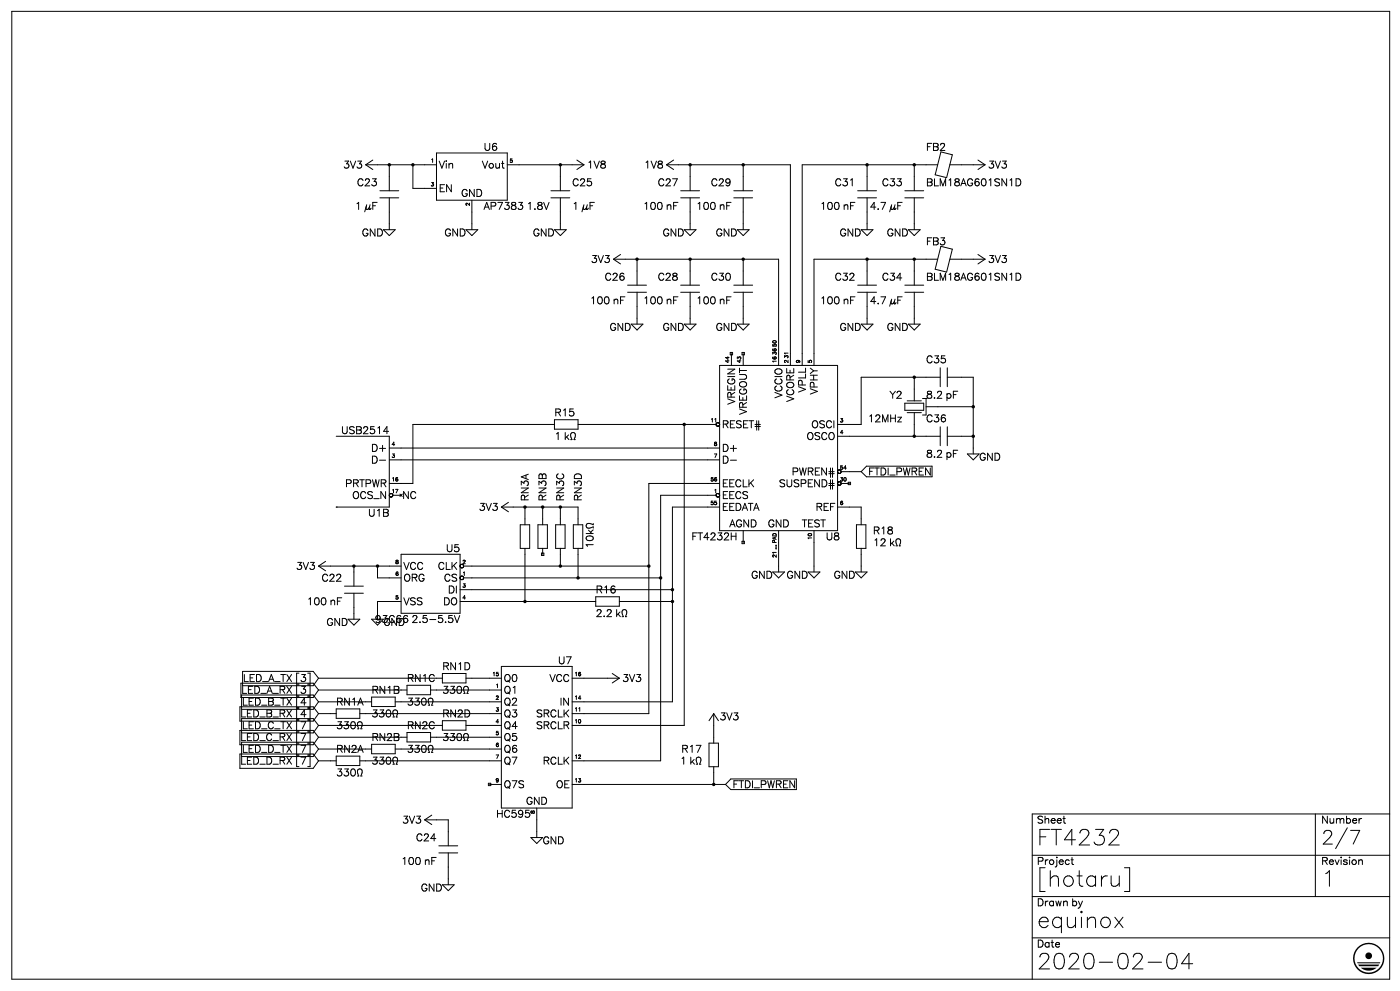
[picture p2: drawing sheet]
<svg xmlns="http://www.w3.org/2000/svg" width="297mm" height="210mm" viewBox="0 0 297 210" stroke-linecap="round" stroke-linejoin="round" font-family="sans-serif">
<g fill="none" stroke="#000" stroke-width=".21">
<path d="M2.5 2.4h292v205h-292zM77.5 34.9h15M77.5 34.9l1.5 1M79 33.9l-1.5 1M82.5 34.9v5.5M87.5 34.9v5h5M92.5 32.4h15v10h-15zM107.5 34.9h16.2M118.7 34.9v5.5M122.2 33.9l1.5 1M123.7 34.9l-1.5 1M141.3 34.9h26.2v42.5"/>
<path d="M141.3 34.9l1.5 1M142.8 33.9l-1.5 1M146.3 34.9v5.5M157.5 34.9v5.5M183.7 34.9v5.5M193.8 34.9v5.5M198.2 37l1.2-4.8 2.4 .6-1.2 4.8M198.7 34.9h-28.7v42.5M201.3 34.9h7.4M207.2 33.9l1.5 1M208.7 34.9l-1.5 1M80.5 40.4h4"/>
<path d="M80.5 41.9h4M81.3 48.7h2.5l-1.3 1.2zM82.5 41.9v6.8M98.7 48.7h2.6l-1.3 1.2zM100 42.4v6.3M116.8 40.4h3.9M116.8 41.9h3.9M117.5 48.7h2.5l-1.3 1.2zM118.7 41.9v6.8M130 54.9h35v22.5M130 54.9l1.5 1M131.5 53.9l-1.5 1"/>
<path d="M135 54.9v5.5M144.3 40.4h3.9M144.3 41.9h3.9M145 48.7h2.5l-1.2 1.2zM146.3 41.9v6.8M146.3 54.9v5.5M155.5 40.4h4M155.5 41.9h4M156.2 48.7h2.5l-1.2 1.2zM157.5 41.9v6.8M157.5 54.9v5.5M181.8 40.4h3.9"/>
<path d="M181.8 41.9h3.9M182.5 48.7h2.5l-1.3 1.2zM183.7 41.9v6.8M183.7 54.9v5.5M191.7 40.4h4.1M191.7 41.9h4.1M192.5 48.7h2.5l-1.2 1.2zM193.8 41.9v6.8M193.8 54.9v5.5M198.7 54.9h-26.2v22.5M199.4 52.2l2.4 .6-1.2 4.8-2.4-.6zM201.3 54.9h7.4"/>
<path d="M207.2 53.9l1.5 1M208.7 54.9l-1.5 1M133 60.4h4M133 61.9h4M133.8 68.7h2.4l-1.2 1.2zM135 61.9v6.8M144.3 60.4h3.9M144.3 61.9h3.9M145 68.7h2.5l-1.2 1.2zM146.3 61.9v6.8M152.5 77.4h25v35h-25zM154.7 74.7h.6v.5h-.6z"/>
<path d="M155 74.9v2.5M155.5 60.4h4M155.5 61.9h4M156.2 68.7h2.5l-1.2 1.2zM157.2 74.7h.5v.5h-.5zM157.5 61.9v6.8M157.5 74.9v2.5M181.8 60.4h3.9M181.8 61.9h3.9M182.5 68.7h2.5l-1.3 1.2zM183.7 61.9v6.8M191.7 60.4h4.1"/>
<path d="M191.7 61.9h4.1M192.5 68.7h2.5l-1.2 1.2zM193.8 61.9v6.8M193.8 79.9v5M199.2 79.9h-16.7v10h-5M199.2 77.9v4M200.7 77.9v4M200.7 79.9h5.6v16.3M71.3 92.4h11.2v15h-11.2M82.5 97.4h70M82.5 94.9h70M117.5 88.9h5v2h-5z"/>
<path d="M117.5 89.9h-30v12.5h-5M121.5 91.6a.62 .62 0 0 1 .4 1l-.3 .5h.3M122.5 89.9h29.2M145 89.9v63.8h-23.7M151.8 90v.1M151.8 90.1l.3 .2M152.1 90.3h.1M154.8 97.5h1.3M177.5 92.4h21.7M178.2 99.9v.1M178.3 99.9h4.2M182.5 99.9l1.1 1.1h13.9"/>
<path d="M191.7 85.4h4.1v1.5h-4.1zM192.3 87.4h3M192.3 84.9h3M193.8 87.4v5M196.2 84.4v3.5M196.2 86.2h10.1M197.5 98.7h-13.9l-1.1 1.2M199.2 90.4v4M200.7 90.4v4M200.7 92.4h5.6M205 96.2h2.5l-1.2 1.2zM67.5 119.9h17.5"/>
<path d="M67.5 119.9l1.5 1M69 118.9l-1.5 1M71.3 107.4h.1M75 119.9v4.3M80 119.9v2.5h5M82.6 105.2h.1M82.7 105.2h.1M82.7 105.2l.1 .1M82.8 105.3h.1M82.9 105.3h.1M83 105.3h-.1M83.1 105.2l-.1 .1"/>
<path d="M83.1 105.2h.1M83.2 105.1l-.1 .1M83.2 105v.1M83.2 104.8v.1M83.2 105h.1M83.2 104.9h.1M83.2 104.9v.1M83.2 104.9h1.8M85 117.4h12.5v12.5h-12.5zM98.3 119.9h39.2M106.2 107.4h16.3v3.8M106.2 107.4l1.5 1"/>
<path d="M107.7 106.4l-1.5 1M110.3 111.2h2v5h-2zM111.2 107.4v3.8M111.2 116.2v11.2M114 111.2h2v5h-2zM114.8 117.2h.5v.5h-.5zM115 107.4v3.8M115 116.2v1.2M117.8 111.2h2v5h-2zM118.7 107.4v3.8M118.7 116.2v3.7M121.5 111.2h2v5h-2z"/>
<path d="M122.5 116.2v6.2M125.2 111.8l.5-.2v.3M125.7 110.9v.3a1.15 1.15 0 0 0-1.4-.1l-.1 .3 .2 .4M151.7 104.9h-11.7v56.3h-18.7M151.7 104.9h.1M151.8 104.9h-.1M151.8 104.9v.1M151.8 104.8v.1M151.8 105h.1M151.8 105v.1M151.8 105.1h.1M151.8 105.1l.1 .1"/>
<path d="M151.9 105.2h.1M152 105.2v.1M152 105.3h.1M152.1 104.5l-.3 .2M152.1 105.3h.1M152.1 104.5h.1M152.5 102.4h-15v48.8h-16.2M152.5 107.4h-10v41.3h-21.2M157.2 114.7h.5v.5h-.5zM157.5 112.4v2.5M165 112.4v8.8M172.5 112.4v8.8"/>
<path d="M177.5 107.4h5v3.8M177.5 100.1h.1M177.6 100.1h.1M177.6 100.1l.1 .1M177.7 100.2l.1 .1M177.7 102.7l.1 .1M177.8 100.3h.1M177.8 102.8h.1M177.9 102.8h.1M178 102.8h-.1M178.1 100.2l-.2 .1M178.1 102.7l-.1 .1"/>
<path d="M178.1 100.2h.1M178.1 102.7h.1M178.2 100.1l-.1 .1M178.2 102.6l-.1 .1M178.2 100.1h.1M178.2 102.6h.1M178.2 100v.1M178.2 102.5v.1M178.2 100h.1M178.2 102.5h.1M178.2 102.4v.1M179.8 102.2h.5v.5h-.5z"/>
<path d="M180 102.4h-1.8M181.5 111.2h2v5h-2zM182.5 116.2v5M190.1 114.2l.3-.1a.62 .62 0 0 1 .4 1l-.2 .5h.3M73 124.2h4M73 125.7h4M73.7 131.2h2.6l-1.3 1.2zM75 125.7v5.5M79.7 130.6v.5M81.3 131.2h-2.6l1.3 1.2M85 127.4h-5v2.5M97.5 124.9h45"/>
<path d="M97.5 127.4h28.7M97.5 122.6h.1M97.6 120.1h.1M97.6 120.1v.1M97.6 122.6v.1M97.6 120.2h.1M97.6 122.7h.1M97.7 120.2h.1M97.7 122.7h.1M97.7 120.2l.1 .1M97.7 122.7l.1 .1M97.8 120.3h.1"/>
<path d="M97.8 122.8h.1M97.9 120.3h.1M97.9 122.8h.1M98 120.3h-.1M98 122.8h-.1M98.1 120.2l-.1 .1M98.1 120.2h.1M98.2 120l-.1 .2M98.2 122.5l-.2 .3M98.2 122.5h.1M98.3 122.4h41.7M126.2 126.4h5v2h-5z"/>
<path d="M131.2 127.4h11.3M131.9 130.1l.2 .5h-.3M131.9 129.3a.58 .58 0 0 1 .8 0 .58 .58 0 0 1 0 .8l-.2 .5h.3M163.7 121.2h2.6l-1.3 1.2zM171.2 121.2h2.6l-1.3 1.2zM181.3 121.2h2.4l-1.2 1.2zM50.8 154.7h15.6l1.1 1.5M50.8 159.7h15.6l1.1 1.5M50.8 149.7h15.6l1.1 1.5M51.1 144.7h15.3l1.1 1.5M51.2 147.2h15.2l1.1 1.5M51.2 157.2h15.2l1.1 1.5"/>
<path d="M51.2 152.2h15.2l1.1 1.5M51.4 142.2h15l1.1 1.5M67.5 143.7h26.2M67.5 151.2h3.8M67.5 156.2h18.7M67.5 146.2h18.7M67.5 153.7h26.2M67.5 158.7h11.2M67.5 148.7h11.2M67.5 156.2l-1.1 1.5h-15.6M67.5 148.7l-1.1 1.5h-15.2M67.5 143.7l-1.1 1.5h-15"/>
<path d="M67.5 158.7l-1.1 1.5h-15.2M67.5 146.2l-1.1 1.5h-15.3M67.5 151.2l-1.1 1.5h-15.6M67.5 153.7l-1.1 1.5h-15.2M71.3 150.2h5v2h-5zM75.7 154.4h.3a1.15 1.15 0 0 1 0-1.5h.3a.62 .62 0 0 1 .4 1l-.2 .5h.2M76.3 151.2h29.9M78.7 147.7h5.1v2h-5.1zM78.7 157.7h5.1v2h-5.1zM83.3 150.6a.58 .58 0 0 1 .9-.1 .58 .58 0 0 1 0 .9l-.2 .5h.3M83.3 151.4l.2 .5h-.3M83.8 158.7h22.4"/>
<path d="M83.8 148.7h22.4M86.2 145.2h5v2h-5zM86.2 155.2h5v2h-5zM90.8 148.1a.58 .58 0 0 1 .9-.1 .58 .58 0 0 1 0 .9l-.2 .5h.3M90.8 158.1a.58 .58 0 0 1 .9-.1 .58 .58 0 0 1 0 .9l-.2 .5h.3M90.8 158.9l.2 .5h-.3M90.8 148.9l.2 .5h-.3M91.2 156.2h15M91.2 146.2h15M93.7 142.7h5v2h-5zM93.7 152.7h5v2h-5zM98.3 146.9h.2a1.15 1.15 0 0 1 0-1.5h.3a.62 .62 0 0 1 .4 1l-.2 .5h.3"/>
<path d="M98.3 156.9h.2a1.15 1.15 0 0 1 0-1.5h.3a.62 .62 0 0 1 .4 1l-.2 .5h.3M98.7 143.7h7.5M98.7 153.7h7.5M106.2 141.2h15.1v30h-15.1zM121.3 143.7h9.9M129.7 142.7l1.5 1M131.2 143.7l-1.5 1M150.3 157.4h2v5h-2zM151.2 151.2v6.2M151.2 151.2l-.9 1.5M151.2 151.2l1.1 1.5M67.5 161.2h3.8"/>
<path d="M67.5 161.2l-1.1 1.5h-15.6M71.3 160.2h5v2h-5zM75.7 164.4h.3a1.15 1.15 0 0 1 0-1.5h.3a.62 .62 0 0 1 .4 1l-.2 .5h.2M76.3 161.2h29.9M83.3 160.6a.58 .58 0 0 1 .9-.1 .58 .58 0 0 1 0 .9l-.2 .5h.3M83.3 161.4l.2 .5h-.3M90 173.7h5v5.5M90 173.7l1.5 1M91.5 172.7l-1.5 1M93 179.2h4M103.5 165.9h.5v.5h-.5zM103.7 166.2h2.5"/>
<path d="M112.5 177.4h2.5l-1.2 1.3zM113.8 171.2v6.2M121.3 166.2h32.5M146.7 161.3l.5 .6M147.1 160.9l-.7 .7M147.5 161.9h.3a1.15 1.15 0 0 1 0-1.5h.3a.62 .62 0 0 1 .4 1l-.3 .5h.3M151.2 162.4v3.8M153.8 166.2l1.1 1h13.9M168.8 165h-13.9l-1.1 1.2M278.7 172.4v17.5M286.2 175.9h1.9l-1.3 2.9M294.5 172.4h-75.7v35"/>
<path d="M93 180.7h4M93.7 187.4h2.6l-1.3 1.3zM95 180.7v6.7M218.8 189.9h75.7M218.8 181.2h75.7M218.8 198.7h75.7M238.3 183.8h1.1v5h-1.1M247.7 202.1a1.07 1.07 0 0 1 1.6 .5 2.72 2.72 0 0 1-.3 2.5l-.5 .1-.8-.1M252.8 204.1h-2.4l1.6-2.2v3.3"/>
</g>
<g fill="#000">
<path d="M287.7 200.7a3.3 3.3 0 0 1 2.4-1v.3a3 3 0 0 0-2.8 4.3 3 3 0 0 0 5.1 .5 3 3 0 0 0-1.7-4.8h-.6v-.3a3.3 3.3 0 0 1 3.2 4.2 3.3 3.3 0 0 1-4.9 2 3.3 3.3 0 0 1-.7-5.2zM288.4 205h3.3a2.59 2.59 0 0 1-3.3 0zM287.8 204.3h4.5l-.3 .4h-3.9zM287.6 203.8h4.9l-.1 .2h-4.7z"/>
<circle cx="290.1" cy="202.4" r=".71"/>
</g>
<g fill="none" stroke="#000" stroke-width=".75">
<path d="M82.5 34.9h.1M87.5 34.9h.1M118.7 34.9h.1M146.3 34.9h.1M157.5 34.9h.1M183.7 34.9h.1M193.8 34.9h.1M135 54.9h.1M146.3 54.9h.1M157.5 54.9h.1M183.7 54.9h.1M193.8 54.9h.1"/>
<path d="M193.8 79.9h.1M145 89.9h.1M193.8 92.4h.1M206.3 86.2h.1M206.3 92.4h.1M75 119.9h.1M80 119.9h.1M111.2 107.4h.1M115 107.4h.1M118.7 107.4h.1M118.7 119.9h.1M137.5 119.9h.1"/>
<path d="M111.2 127.4h.1M122.5 122.4h.1M140 122.4h.1M142.5 124.9h.1M142.5 127.4h.1M151.2 166.2h.1"/>
</g>
<g font-size="5.3">
<text x="219.4" y="179.1">FT4232</text>
<text x="219.4" y="187.9">[hotaru]</text>
<text x="279.8" y="187.9">1</text>
<text x="219.4" y="196.7">equinox</text>
<text x="219.4" y="205.6">2020-02-04</text>
</g>
<text font-size="4.6" x="279.8" y="178.9">2/7</text>
<g font-size="2.4">
<text x="72.3" y="35.7">3V3</text>
<text x="92.8" y="35.7">Vin</text>
<text x="102" y="35.7">Vout</text>
<text x="102.3" y="32.1">U6</text>
<text x="124.2" y="35.7">1V8</text>
<text x="136.2" y="35.7">1V8</text>
<text x="196.1" y="32.1">FB2</text>
<text x="209.2" y="35.7">3V3</text>
<text x="75.5" y="39.6">C23</text>
<text x="92.8" y="41">EN</text>
<text x="97" y="41.7">GND</text>
<text x="121" y="39.6">C25</text>
<text x="139.3" y="39.6">C27</text>
<text x="150.3" y="39.6">C29</text>
<text x="176.7" y="39.6">C31</text>
<text x="186.6" y="39.6">C33</text>
<text x="196.1" y="39.6">BLM18AG601SN1D</text>
<text x="74.8" y="44.5">1 µF</text>
<text x="102.3" y="44.5">AP7383 1.8V</text>
<text x="121" y="44.5">1 µF</text>
<text x="136.2" y="44.5">100 nF</text>
<text x="147.5" y="44.5">100 nF</text>
<text x="173.6" y="44.5">100 nF</text>
<text x="184.1" y="44.5">4.7 µF</text>
<text x="75.8" y="50.1">GND</text>
<text x="93.1" y="50.1">GND</text>
<text x="111.8" y="50.1">GND</text>
<text x="139.3" y="50.1">GND</text>
<text x="150.6" y="50.1">GND</text>
<text x="177.1" y="50.1">GND</text>
<text x="187" y="50.1">GND</text>
<text x="196.1" y="51.9">FB3</text>
<text x="124.9" y="55.8">3V3</text>
<text x="128.1" y="59.7">C26</text>
<text x="139.3" y="59.7">C28</text>
<text x="150.3" y="59.7">C30</text>
<text x="176.7" y="59.7">C32</text>
<text x="186.6" y="59.7">C34</text>
<text x="196.1" y="59.7">BLM18AG601SN1D</text>
<text x="209.2" y="55.8">3V3</text>
<text x="124.9" y="64.6">100 nF</text>
<text x="136.2" y="64.6">100 nF</text>
<text x="147.5" y="64.6">100 nF</text>
<text x="173.6" y="64.6">100 nF</text>
<text x="184.1" y="64.6">4.7 µF</text>
<text x="128.4" y="70.2">GND</text>
<text x="139.3" y="70.2">GND</text>
<text x="150.6" y="70.2">GND</text>
<text x="177.1" y="70.2">GND</text>
<text x="187" y="70.2">GND</text>
<text x="196.1" y="77">C35</text>
<text x="170.4" y="84" transform="rotate(-90 170.4 84)">VPLL</text>
<text x="117.5" y="88.2">R15</text>
<text x="155.6" y="87.1" transform="rotate(-90 155.6 87.1)">VREGIN</text>
<text x="158.1" y="90" transform="rotate(-90 158.1 90)">VREGOUT</text>
<text x="165.5" y="85.7" transform="rotate(-90 165.5 85.7)">VCCIO</text>
<text x="168" y="86.8" transform="rotate(-90 168 86.8)">VCORE</text>
<text x="172.9" y="84.7" transform="rotate(-90 172.9 84.7)">VPHY</text>
<text x="183.4" y="89.7">12MHz</text>
<text x="188" y="84.7">Y2</text>
<text x="196.1" y="84.7">8.2 pF</text>
<text x="196.1" y="89.7">C36</text>
<text x="72" y="92.1">USB2514</text>
<text x="117.5" y="93.2">1 k</text>
<text x="152.8" y="90.7">RESET#</text>
<text x="169.7" y="93.2">OSCO</text>
<text x="171.1" y="90.7">OSCI</text>
<text x="78.7" y="96">D+</text>
<text x="79.4" y="98.5">D-</text>
<text x="152.8" y="98.5">D-</text>
<text x="152.8" y="96">D+</text>
<text x="166.5" y="100.9">PWREN#</text>
<text x="183.8" y="100.9">FTDI_PWREN</text>
<text x="196.1" y="97.1">8.2 pF</text>
<text x="207.4" y="97.8">GND</text>
<text x="71.3" y="103.4">PRTPWR</text>
<text x="73.7" y="105.9">OCS_N</text>
<text x="85" y="105.9">NC</text>
<text x="111.9" y="106.2" transform="rotate(-90 111.9 106.2)">RN3A</text>
<text x="115.4" y="106.2" transform="rotate(-90 115.4 106.2)">RN3B</text>
<text x="119.3" y="106.2" transform="rotate(-90 119.3 106.2)">RN3C</text>
<text x="123.2" y="106.2" transform="rotate(-90 123.2 106.2)">RN3D</text>
<text x="152.8" y="105.9">EECS</text>
<text x="152.8" y="103.4">EECLK</text>
<text x="164" y="103.4">SUSPEND#</text>
<text x="77.6" y="109.4">U1B</text>
<text x="101.2" y="108.3">3V3</text>
<text x="152.8" y="108.3">EEDATA</text>
<text x="153.8" y="111.9">AGND GND</text>
<text x="169.3" y="111.9">TEST</text>
<text x="172.2" y="108.3">REF</text>
<text x="184.9" y="113.3">R18</text>
<text x="94.2" y="117.2">U5</text>
<text x="125.6" y="116.4" transform="rotate(-90 125.6 116.4)">10k</text>
<text x="146" y="114.7">FT4232H</text>
<text x="175" y="114.7">U8</text>
<text x="184.9" y="115.8">12 k</text>
<text x="62.4" y="120.7">3V3</text>
<text x="68.1" y="123.2">C22</text>
<text x="85.4" y="123.2">ORG</text>
<text x="85.4" y="120.7">VCC CLK</text>
<text x="93.5" y="123.2">CS</text>
<text x="94.5" y="126">DI</text>
<text x="125.9" y="126">R16</text>
<text x="158.4" y="122.8">GND</text>
<text x="165.8" y="122.8">GND</text>
<text x="175.7" y="122.8">GND</text>
<text x="64.9" y="128.5">100 nF</text>
<text x="80.4" y="132">93C66 2.5-5.5V</text>
<text x="85.4" y="128.5">VSS</text>
<text x="93.1" y="128.5">DO</text>
<text x="125.9" y="130.9">2.2 k</text>
<text x="68.1" y="132.7">GND</text>
<text x="81.1" y="132.7">GND</text>
<text x="93.5" y="142.2">RN1D</text>
<text x="118.2" y="140.8">U7</text>
<text x="50.1" y="147.2">LED_A_RX [3]</text>
<text x="50.4" y="149.6">LED_B_TX [4]</text>
<text x="50.4" y="144.7">LED_A_TX [3]</text>
<text x="70.9" y="149.6">RN1A</text>
<text x="78.7" y="147.2">RN1B</text>
<text x="86.1" y="149.6">330</text>
<text x="86.1" y="144.7">RN1C</text>
<text x="93.5" y="147.2">330</text>
<text x="106.5" y="147.2">Q1</text>
<text x="106.5" y="149.6">Q2</text>
<text x="106.5" y="144.7">Q0</text>
<text x="115.4" y="144.7">VCC</text>
<text x="118.2" y="149.6">IN</text>
<text x="131.6" y="144.7">3V3</text>
<text x="50.1" y="152.1">LED_B_RX [4]</text>
<text x="50.4" y="154.6">LED_C_TX [7]</text>
<text x="70.9" y="154.6">330</text>
<text x="78.7" y="152.1">330</text>
<text x="86.1" y="154.6">RN2C</text>
<text x="93.5" y="152.1">RN2D</text>
<text x="106.5" y="154.6">Q4</text>
<text x="106.5" y="152.1">Q3</text>
<text x="112.5" y="152.1">SRCLK</text>
<text x="112.5" y="154.6">SRCLR</text>
<text x="152.4" y="152.8">3V3</text>
<text x="50.1" y="157">LED_C_RX [7]</text>
<text x="50.1" y="162">LED_D_RX [7]</text>
<text x="50.4" y="159.5">LED_D_TX [7]</text>
<text x="70.9" y="159.5">RN2A</text>
<text x="78.7" y="162">330</text>
<text x="78.7" y="157">RN2B</text>
<text x="86.1" y="159.5">330</text>
<text x="93.5" y="157">330</text>
<text x="106.5" y="157">Q5</text>
<text x="106.5" y="159.5">Q6</text>
<text x="106.5" y="162">Q7</text>
<text x="114.3" y="162">RCLK</text>
<text x="142.9" y="162">1 k</text>
<text x="144.3" y="159.5">R17</text>
<text x="70.9" y="164.4">330</text>
<text x="106.5" y="166.9">Q7S</text>
<text x="117.1" y="166.9">OE</text>
<text x="155.2" y="166.9">FTDI_PWREN</text>
<text x="104.8" y="173.3">HC595</text>
<text x="110.8" y="170.4">GND</text>
<text x="85" y="174.7">3V3</text>
<text x="87.8" y="178.2">C24</text>
<text x="114.7" y="178.9">GND</text>
<text x="219.4" y="174.7">Sheet</text>
<text x="279.8" y="174.7">Number</text>
<text x="85" y="183.5">100 nF</text>
<text x="219.4" y="183.5">Project</text>
<text x="279.8" y="183.5">Revision</text>
<text x="88.2" y="188.8">GND</text>
<text x="219.4" y="192">Drawn by</text>
<text x="219.4" y="200.8">Date</text>
</g>
<g font-size="1.2">
<text x="91" y="34.6">1</text>
<text x="107.9" y="34.6">5</text>
<text x="91" y="39.5">3</text>
<text x="99.2" y="43.7" transform="rotate(-90 99.2 43.7)">2</text>
<text x="154.2" y="76.9" transform="rotate(-90 154.2 76.9)">44</text>
<text x="156.7" y="76.9" transform="rotate(-90 156.7 76.9)">43</text>
<text x="164.4" y="76.9" transform="rotate(-90 164.4 76.9)">16 36 50</text>
<text x="166.9" y="76.9" transform="rotate(-90 166.9 76.9)">2 31</text>
<text x="169.4" y="76.9" transform="rotate(-90 169.4 76.9)">9</text>
<text x="171.8" y="76.9" transform="rotate(-90 171.8 76.9)">5</text>
<text x="150.6" y="89.6">11</text>
<text x="177.8" y="89.6">3</text>
<text x="82.9" y="94.6">4</text>
<text x="151" y="94.6">8</text>
<text x="177.8" y="92.1">4</text>
<text x="82.9" y="97">3</text>
<text x="82.9" y="102">16</text>
<text x="150.6" y="102">56</text>
<text x="151" y="97">7</text>
<text x="177.8" y="99.5">54</text>
<text x="177.8" y="102">30</text>
<text x="82.9" y="104.4">17</text>
<text x="150.6" y="106.9">55</text>
<text x="151" y="104.4">1</text>
<text x="177.8" y="106.9">6</text>
<text x="83.6" y="119.6">8</text>
<text x="97.7" y="119.6">2</text>
<text x="164.4" y="118.5" transform="rotate(-90 164.4 118.5)">21 ... PAD</text>
<text x="171.8" y="114.3" transform="rotate(-90 171.8 114.3)">10</text>
<text x="83.6" y="122.1">6</text>
<text x="97.7" y="124.6">3</text>
<text x="97.7" y="122.1">1</text>
<text x="83.6" y="127">5</text>
<text x="97.7" y="127">4</text>
<text x="104.1" y="143.3">15</text>
<text x="121.7" y="143.3">16</text>
<text x="104.8" y="145.7">1</text>
<text x="104.8" y="148.2">2</text>
<text x="121.7" y="148.2">14</text>
<text x="104.8" y="156">5</text>
<text x="104.8" y="153.5">4</text>
<text x="104.8" y="150.7">3</text>
<text x="121.7" y="150.7">11</text>
<text x="121.7" y="153.5">10</text>
<text x="104.8" y="158.4">6</text>
<text x="104.8" y="160.9">7</text>
<text x="121.7" y="160.9">12</text>
<text x="104.8" y="165.8">9</text>
<text x="121.7" y="165.8">13</text>
<text x="112.9" y="172.5" transform="rotate(-90 112.9 172.5)">8</text>
</g>
</svg>
